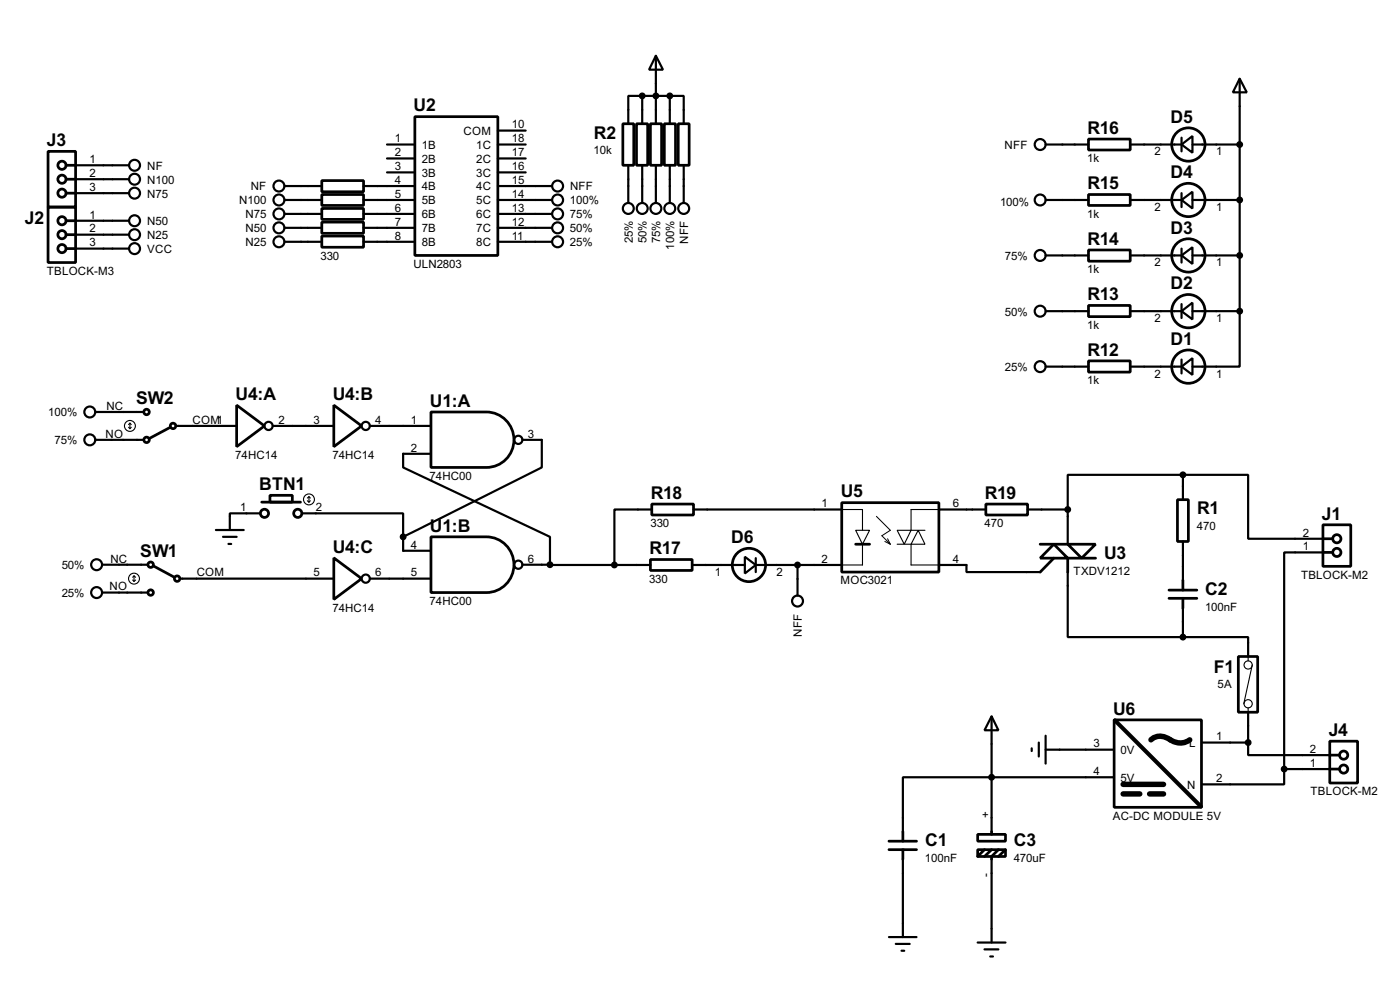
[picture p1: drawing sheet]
<svg xmlns="http://www.w3.org/2000/svg" width="256mm" height="180mm" viewBox="0 0 256 180" stroke-linecap="round" stroke-linejoin="round" font-family="sans-serif">
<g fill="none" stroke="#000" stroke-width=".4">
<path d="M117.7 17.6h-2.6v5.1M117.7 17.6v5.1M117.7 17.6h5M120.2 10.2l1.3 2.6h-2.6zM120.2 10.2v12.5M122.7 17.6h2.6v5.1M122.7 17.6v5.1M227.1 14.4l1.3 2.5h-2.5zM227.1 14.4v42.6M13.9 30.3h9.8M13.9 32.8h9.8M13.9 35.4h9.8"/>
<path d="M52.1 36.6h6.9M52.1 39.2h6.9M52.1 34.1h6.9M66.6 36.6h9.4M66.6 39.2h9.4M66.6 34.1h9.4M70.9 26.5h5.1M70.9 29h5.1M70.9 31.6h5.1M91.2 36.6h9.9M91.2 39.2h9.9M91.2 34.1h9.9"/>
<path d="M91.2 26.5h5.1M91.2 29h5.1M91.2 31.6h5.1M91.2 23.9h5.1M115.1 30.3v6.8M117.7 30.3v6.8M120.2 30.3v6.8M122.7 30.3v6.8M125.3 30.3v6.8M191.6 36.6h7.8M191.6 26.5h7.8M207.1 36.6h9.4"/>
<path d="M207.1 26.5h9.4M216.5 36.6l2-1.5v3.1zM216.5 26.5l2-1.6v3.1zM216.5 25.2v2.5M216.5 35.4v2.5M218.5 36.6h8.6M218.5 26.5h8.6M13.9 40.4h9.8M13.9 43h9.8M13.9 45.5h9.8M52.1 41.7h6.9M52.1 44.3h6.9"/>
<path d="M66.6 41.7h9.4M66.6 44.3h9.4M91.2 41.7h9.9M91.2 44.3h9.9M191.6 57h7.8M191.6 46.8h7.8M207.1 57h9.4M207.1 46.8h9.4M216.5 57l2-1.6v3.1zM216.5 46.8l2-1.5v3zM216.5 45.5v2.6M216.5 55.7v2.5"/>
<path d="M218.5 57h8.6M218.5 46.8h8.6M227.1 57v10.1h-8.6M17.5 75.4h8.9M32.2 78h11.2M50 78h11.2M67.8 78h11.2M191.6 67.1h7.8M207.1 67.1h9.4M216.5 67.1l2-1.5v3zM216.5 65.8v2.6M17.5 80.5h8.9"/>
<path d="M39.6 97h5.1M40.9 98.3h2.5M41.9 99.6h.5M47.7 94h-5.6v3M55.3 94h18.6v4.3M73.9 98.3v2.5h5.1M79 83.1h-5.1v2.5l26.9 12.7v5.1M95.7 80.5h3.6v5.1l-25.4 12.7M119.4 93.3h-6.8v10.1M127.1 93.3h27.1M172 93.3h8.6M188.3 93.3h7.3"/>
<path d="M195.6 93.3v6.3M216.7 86.9h-21.1v6.4M216.7 86.9h12v11.7h13.7M216.7 86.9v4.6M216.7 99.1v7.1M18.8 103.4h8.3M18.8 108.5h8.3M33 105.9h28.2M67.8 105.9h11.2M95.7 103.4h5.1M100.8 103.4h11.8M112.6 103.4h6.6"/>
<path d="M126.8 103.4h9.7M136.5 101.9l2 1.5-2 1.6zM138.5 103.4h15.7M138.5 102.2v2.5M146.1 103.4v5.6M172 103.4h5.1v1.3h13.5M195.6 104.7v11.9h21.1M216.7 116.6h12v3.6M216.7 111.3v5.3M242.4 101.1h-7.1v39.7M181.7 131.1l1.2 2.6h-2.5zM181.7 131.1v21.1"/>
<path d="M189 137v.5M190.3 135.9v2.6M191.6 137.2h12.4M191.6 134.7v5.1M220.3 135.9h8.4M228.7 135.9v2.3h14.9M228.7 130.4v5.5M165.4 157.3v14.2M181.7 157.3v15.2M204 142.3h-38.6v9.9M235.3 140.8v2.8h-15M235.3 140.8h8.3"/>
<path d="M162.9 171.5h5M164.1 172.8h2.6M165.2 174h.5M179.1 172.5h5.1M180.4 173.8h2.5M181.4 175.1h.5"/>
<circle cx="24.6" cy="30.3" r="1"/>
<circle cx="24.6" cy="32.8" r="1"/>
<circle cx="24.6" cy="35.4" r="1"/>
<circle cx="51.1" cy="36.6" r="1"/>
<circle cx="51.1" cy="39.2" r="1"/>
<circle cx="51.1" cy="34.1" r="1"/>
<circle cx="102.1" cy="34.1" r="1"/>
<circle cx="102.1" cy="39.2" r="1"/>
<circle cx="102.1" cy="36.6" r="1"/>
<circle cx="115.1" cy="38.2" r="1"/>
<circle cx="117.6" cy="38.2" r="1"/>
<circle cx="120.1" cy="38.2" r="1"/>
<circle cx="122.7" cy="38.2" r="1"/>
<circle cx="125.2" cy="38.2" r="1"/>
<circle cx="190.5" cy="26.5" r="1"/>
<circle cx="190.5" cy="36.6" r="1"/>
<circle cx="24.6" cy="40.4" r="1"/>
<circle cx="24.6" cy="45.5" r="1"/>
<circle cx="24.6" cy="43" r="1"/>
<circle cx="51.1" cy="41.7" r="1"/>
<circle cx="51.1" cy="44.3" r="1"/>
<circle cx="102.1" cy="44.3" r="1"/>
<circle cx="102.1" cy="41.7" r="1"/>
<circle cx="190.5" cy="46.8" r="1"/>
<circle cx="190.5" cy="57" r="1"/>
<circle cx="16.4" cy="75.4" r="1"/>
<circle cx="49.2" cy="78" r=".75"/>
<circle cx="67" cy="78" r=".75"/>
<circle cx="190.5" cy="67.1" r="1"/>
<circle cx="16.4" cy="80.5" r="1"/>
<circle cx="94.9" cy="80.5" r=".75"/>
<circle cx="17.7" cy="108.5" r="1"/>
<circle cx="17.7" cy="103.4" r="1"/>
<circle cx="67" cy="105.9" r=".75"/>
<circle cx="94.9" cy="103.4" r=".75"/>
<circle cx="146.1" cy="110" r="1"/>
</g>
<g fill="none" stroke="#000" stroke-width=".5">
<path d="M8.8 37.9h5.1v10.2h-5.1zM8.8 27.7h5.1v10.2h-5.1zM12.1 30.3h1.8M12.1 32.8h1.8M12.1 35.4h1.8M59 35.6h7.6v2h-7.6zM59 38.2h7.6v2h-7.6zM59 33.1h7.6v2h-7.6zM76 21.4h15.2v25.4h-15.2zM114.1 22.7h2v7.6h-2zM116.6 22.7h2.1v7.6h-2.1zM119.2 22.7h2v7.6h-2z"/>
<path d="M121.7 22.7h2.1v7.6h-2.1zM124.3 22.7h2v7.6h-2zM199.4 35.6h7.7v2h-7.7zM199.4 25.5h7.7v2h-7.7zM12.1 40.4h1.8M12.1 43h1.8M12.1 45.5h1.8M59 40.7h7.6v2h-7.6zM59 43.2h7.6v2.1h-7.6zM199.4 55.9h7.7v2.1h-7.7zM199.4 45.8h7.7v2h-7.7zM31.2 78.2l-3.8 2.1"/>
<path d="M43.4 74.2l5.1 3.8-5.1 3.8zM61.2 74.2l5.1 3.8-5.1 3.8zM79 75.4h10.1a5.1 5.1 0 0 1 5.1 5.1 5.1 5.1 0 0 1-5.1 5.1h-10.1zM199.4 66.1h7.7v2h-7.7zM48 91.9h7.1M49.5 90.7h4.1v1.2h-4.1zM79 98.3h10.1a5.1 5.1 0 0 1 5.1 5.1 5.1 5.1 0 0 1-5.1 5.1h-10.1zM119.4 92.3h7.7v2h-7.7zM154.2 92h17.8v12.7h-17.8zM156.8 99.6h2.5M180.6 92.3h7.7v2h-7.7zM190.6 99.6h5"/>
<path d="M193.1 99.6l2.5 2.6h-5zM195.6 99.6h5.1l-2.5 2.6zM215.7 91.5h2v7.6h-2zM242.4 96.1h5.1v7.6h-5.1zM242.4 98.6h1.7M28.2 103.6l3.8 2.1M61.2 102.1l5.1 3.8-5.1 3.8zM119.2 102.4h7.6v2h-7.6zM193.1 102.2l-2.5 2.5M200.7 102.2h-5.1v2.5M214.2 108h5.1M214.2 109.5h5.1"/>
<path d="M216.7 106.2v1.8M216.7 109.5v1.8M242.4 101.1h1.7M204.1 131.8h16v16h-16zM226.9 120.2h3.5v10.2h-3.5zM243.6 135.7h5.1v7.6h-5.1zM243.6 138.2h1.8M162.9 154h5M162.9 155.5h5M165.4 152.2v1.8M165.4 155.5v1.8M179.1 152.7h5.1v1.3h-5.1z"/>
<path d="M179.1 155.5h5.1v1.3h-5.1zM180.4 155.5l-1.3 1.3M181.7 152.2v.5M181.7 155.5l-1.3 1.3M182.9 155.5l-1.2 1.3v.5M184.2 155.5l-1.3 1.3M243.6 140.8h1.8"/>
<circle cx="11.3" cy="35.4" r=".75"/>
<circle cx="11.3" cy="30.3" r=".75"/>
<circle cx="11.3" cy="32.8" r=".75"/>
<circle cx="217.7" cy="36.6" r="3.1"/>
<circle cx="217.7" cy="26.5" r="3.1"/>
<circle cx="11.3" cy="40.4" r=".75"/>
<circle cx="11.3" cy="43" r=".75"/>
<circle cx="11.3" cy="45.5" r=".75"/>
<circle cx="217.7" cy="46.8" r="3.1"/>
<circle cx="217.7" cy="57" r="3.1"/>
<circle cx="26.8" cy="75.4" r=".5"/>
<circle cx="31.7" cy="78" r=".5"/>
<circle cx="217.7" cy="67.1" r="3.1"/>
<circle cx="26.8" cy="80.5" r=".5"/>
<circle cx="48.4" cy="94" r=".75"/>
<circle cx="54.5" cy="94" r=".75"/>
<circle cx="244.9" cy="98.6" r=".75"/>
<circle cx="27.6" cy="103.4" r=".5"/>
<circle cx="27.6" cy="108.5" r=".5"/>
<circle cx="32.4" cy="105.9" r=".5"/>
<circle cx="137.2" cy="103.4" r="3.1"/>
<circle cx="244.9" cy="101.1" r=".75"/>
<circle cx="246.1" cy="138.2" r=".75"/>
<circle cx="246.1" cy="140.8" r=".75"/>
</g>
<g fill="#000" stroke="#000" stroke-width=".25">
<circle cx="117.6" cy="17.6" r=".5"/>
<circle cx="120.1" cy="17.6" r=".5"/>
<circle cx="122.7" cy="17.6" r=".5"/>
<circle cx="227.1" cy="36.6" r=".5"/>
<circle cx="227.1" cy="26.5" r=".5"/>
<circle cx="227.1" cy="46.8" r=".5"/>
<circle cx="227.1" cy="57" r=".5"/>
<circle cx="73.8" cy="98.3" r=".5"/>
<circle cx="195.6" cy="93.3" r=".5"/>
<circle cx="216.7" cy="86.9" r=".5"/>
<circle cx="100.7" cy="103.4" r=".5"/>
<circle cx="112.5" cy="103.4" r=".5"/>
<circle cx="146.1" cy="103.4" r=".5"/>
<circle cx="216.7" cy="116.6" r=".5"/>
<circle cx="228.6" cy="135.9" r=".5"/>
<circle cx="181.6" cy="142.3" r=".5"/>
<circle cx="235.2" cy="140.8" r=".5"/>
</g>
<g fill="none" stroke="#000" stroke-width=".2">
<path d="M23.6 78.2l.2 .3M23.8 77.5v1M23.8 77.5l.3 .2M23.8 77.5l-.2 .2M24.1 78.2l-.3 .3M56.3 91.7l.3 .2M56.6 90.9v1M56.6 90.9l-.3 .3M56.6 90.9l.3 .3M56.9 91.7l-.3 .2M154.2 93.3h3.8v3.8M156.8 97.1h2.5l-1.3 2.5z"/>
<path d="M158 99.6v3.8h-3.8M164.4 97.1h2.5l-1.2 2.5zM164.4 99.6h2.5v3.8h5.1M168.2 97.1l1.3 2.5h-2.6zM172 93.3h-5.1v3.8h2.6M24.3 106.2l.3 .2M24.6 105.4v1M24.6 105.4l.3 .3M24.6 105.4l-.3 .3M24.9 106.2l-.3 .2M228.7 120.2v.8M228.7 129.6v.8"/>
<path d="M229.4 121.7l-1.5 7.1"/>
<circle cx="23.8" cy="78" r="1"/>
<circle cx="56.6" cy="91.4" r="1"/>
<circle cx="24.5" cy="105.9" r="1"/>
<circle cx="228.6" cy="128.8" r=".75"/>
<circle cx="228.6" cy="121.7" r=".75"/>
</g>
<path d="M160.6 94.5l2.5 2.6-1.5 1 1.5 1.5M162.1 99.1l1 .5M162.6 98.6l.5 1" fill="none" stroke="#000" stroke-width=".18"/>
<path d="M210.9 135.4a2.66 2.66 0 0 1 3.6 .1 3.1 3.1 0 0 0 3.5-.1M205.8 143.6h7.4M205.8 145.3h3M210.6 145.3h2.6" fill="none" stroke="#000" stroke-width="1"/>
<path d="M204.3 131.9l15.7 15.7" fill="none" stroke="#000" stroke-width=".75"/>
<g font-size="3.6">
<text x="75.8" y="20.4">U2</text>
<text x="214.5" y="22.4">D5</text>
<text x="8.6" y="26.8">J3</text>
<text x="108.8" y="25.4">R2</text>
<text x="199.2" y="24.5">R16</text>
<text x="199.2" y="34.6">R15</text>
<text x="214.5" y="32.6">D4</text>
<text x="4.6" y="41">J2</text>
<text x="199.2" y="44.8">R14</text>
<text x="214.5" y="42.7">D3</text>
<text x="214.5" y="52.9">D2</text>
<text x="199.2" y="55">R13</text>
<text x="199.2" y="65.1">R12</text>
<text x="214.5" y="63.1">D1</text>
<text x="25" y="74">SW2</text>
<text x="43.2" y="73.2">U4:A</text>
<text x="61" y="73.2">U4:B</text>
<text x="78.8" y="74.4">U1:A</text>
<text x="47.5" y="89.7">BTN1</text>
<text x="119.2" y="91.3">R18</text>
<text x="154" y="91">U5</text>
<text x="180.4" y="91.3">R19</text>
<text x="219.3" y="94.2">R1</text>
<text x="242.2" y="95.1">J1</text>
<text x="25.7" y="101.9">SW1</text>
<text x="61" y="101.2">U4:C</text>
<text x="78.8" y="97.3">U1:B</text>
<text x="119" y="101.5">R17</text>
<text x="134" y="99.4">D6</text>
<text x="202.3" y="102.3">U3</text>
<text x="220.8" y="108.9">C2</text>
<text x="222.4" y="123.1">F1</text>
<text x="203.9" y="130.8">U6</text>
<text x="243.4" y="134.7">J4</text>
<text x="169.5" y="154.9">C1</text>
<text x="185.8" y="154.9">C3</text>
</g>
<g font-size="2.4">
<text x="93.8" y="23.5">10</text>
<text x="16.4" y="29.8">1</text>
<text x="72.3" y="26.1">1</text>
<text x="72.3" y="28.6">2</text>
<text x="77.3" y="27.2">1B</text>
<text x="77.3" y="29.8">2B</text>
<text x="84.9" y="24.7">COM</text>
<text x="87.3" y="27.2">1C</text>
<text x="87.3" y="29.8">2C</text>
<text x="93.8" y="26.1">18</text>
<text x="93.8" y="28.6">17</text>
<text x="108.8" y="28.2">10k</text>
<text x="184" y="27.2">NFF</text>
<text x="199.2" y="29.7">1k</text>
<text x="211.5" y="28.5">2</text>
<text x="222.8" y="28.5">1</text>
<text x="16.4" y="32.4">2</text>
<text x="16.4" y="34.9">3</text>
<text x="27" y="31">NF</text>
<text x="27" y="33.6">N100</text>
<text x="45.9" y="34.9">NF</text>
<text x="72.3" y="31.2">3</text>
<text x="72.3" y="33.7">4</text>
<text x="77.3" y="32.4">3B</text>
<text x="77.3" y="34.9">4B</text>
<text x="87.3" y="32.4">3C</text>
<text x="87.3" y="34.9">4C</text>
<text x="93.8" y="31.2">16</text>
<text x="93.8" y="33.7">15</text>
<text x="104.4" y="34.9">NFF</text>
<text x="16.4" y="40">1</text>
<text x="27" y="41.2">N50</text>
<text x="27" y="36.2">N75</text>
<text x="43.8" y="37.4">N100</text>
<text x="45" y="40">N75</text>
<text x="72.3" y="36.2">5</text>
<text x="72.3" y="38.8">6</text>
<text x="72.3" y="41.3">7</text>
<text x="77.3" y="37.4">5B</text>
<text x="77.3" y="40">6B</text>
<text x="87.3" y="37.4">5C</text>
<text x="87.3" y="40">6C</text>
<text x="93.8" y="36.2">14</text>
<text x="93.8" y="38.8">13</text>
<text x="93.8" y="41.3">12</text>
<text x="104.4" y="40">75%</text>
<text x="104.4" y="37.4">100%</text>
<text x="183.2" y="37.7">100%</text>
<text x="199.2" y="39.9">1k</text>
<text x="211.5" y="38.6">2</text>
<text x="222.8" y="38.6">1</text>
<text x="16.4" y="42.6">2</text>
<text x="16.4" y="45.1">3</text>
<text x="27" y="43.7">N25</text>
<text x="27" y="46.3">VCC</text>
<text x="45" y="42.5">N50</text>
<text x="45" y="45.1">N25</text>
<text x="58.7" y="47.5">330</text>
<text x="72.3" y="43.9">8</text>
<text x="77.3" y="42.5">7B</text>
<text x="77.3" y="45.1">8B</text>
<text x="87.3" y="42.5">7C</text>
<text x="87.3" y="45.1">8C</text>
<text x="93.8" y="43.9">11</text>
<text x="104.4" y="45.1">25%</text>
<text x="104.4" y="42.5">50%</text>
<text x="115.9" y="44.5" transform="rotate(-90 115.9 44.5)">25%</text>
<text x="118.5" y="44.6" transform="rotate(-90 118.5 44.6)">50%</text>
<text x="121" y="44.6" transform="rotate(-90 121 44.6)">75%</text>
<text x="123.5" y="45.7" transform="rotate(-90 123.5 45.7)">100%</text>
<text x="126.1" y="44.6" transform="rotate(-90 126.1 44.6)">NFF</text>
<text x="184.1" y="47.6">75%</text>
<text x="8.6" y="50.3">TBLOCK-M3</text>
<text x="75.7" y="49">ULN2803</text>
<text x="199.2" y="50.1">1k</text>
<text x="211.5" y="48.7">2</text>
<text x="222.8" y="48.7">1</text>
<text x="184.1" y="57.8">50%</text>
<text x="211.5" y="58.9">2</text>
<text x="222.8" y="58.9">1</text>
<text x="199.2" y="60.2">1k</text>
<text x="184.1" y="67.9">25%</text>
<text x="199.2" y="70.4">1k</text>
<text x="211.5" y="69.1">2</text>
<text x="222.8" y="69.1">1</text>
<text x="8.9" y="76.2">100%</text>
<text x="19.5" y="75">NC</text>
<text x="35.3" y="77.6">COM1</text>
<text x="51" y="77.6">2</text>
<text x="57.5" y="77.6">3</text>
<text x="68.8" y="77.6">4</text>
<text x="75.3" y="77.6">1</text>
<text x="10" y="81.3">75%</text>
<text x="19.3" y="80.1">NO</text>
<text x="43.1" y="84">74HC14</text>
<text x="60.9" y="84">74HC14</text>
<text x="75.3" y="82.7">2</text>
<text x="96.7" y="80.1">3</text>
<text x="78.7" y="87.8">74HC00</text>
<text x="44" y="93.6">1</text>
<text x="57.9" y="93.6">2</text>
<text x="150.5" y="92.9">1</text>
<text x="174.6" y="92.9">6</text>
<text x="75.3" y="100.4">4</text>
<text x="119.2" y="96.5">330</text>
<text x="180.4" y="96.5">470</text>
<text x="219.3" y="97.1">470</text>
<text x="238.7" y="100.7">1</text>
<text x="238.7" y="98.2">2</text>
<text x="11.3" y="104.2">50%</text>
<text x="20.2" y="103">NC</text>
<text x="36" y="105.5">COM</text>
<text x="57.5" y="105.5">5</text>
<text x="68.8" y="105.5">6</text>
<text x="75.3" y="105.5">5</text>
<text x="96.7" y="103">6</text>
<text x="118.9" y="106.7">330</text>
<text x="131" y="105.4">1</text>
<text x="142.3" y="105.4">2</text>
<text x="150.5" y="103">2</text>
<text x="154" y="107">MOC3021</text>
<text x="174.6" y="103">4</text>
<text x="196.7" y="105.2">TXDV1212</text>
<text x="238.3" y="105.9">TBLOCK-M2</text>
<text x="11.3" y="109.3">25%</text>
<text x="20.1" y="108.1">NO</text>
<text x="60.9" y="112">74HC14</text>
<text x="78.7" y="110.7">74HC00</text>
<text x="220.8" y="111.8">100nF</text>
<text x="146.9" y="116.5" transform="rotate(-90 146.9 116.5)">NFF</text>
<text x="223.1" y="126">5A</text>
<text x="200.3" y="136.8">3</text>
<text x="217.8" y="136.7">L</text>
<text x="222.8" y="135.5">1</text>
<text x="240" y="137.8">2</text>
<text x="200.3" y="141.9">4</text>
<text x="205.3" y="138">0V</text>
<text x="205.3" y="143.1">5V</text>
<text x="222.8" y="143.2">2</text>
<text x="240" y="140.4">1</text>
<text x="181.3" y="149.7" transform="rotate(-90 181.3 149.7)">+</text>
<text x="217.5" y="144.4">N</text>
<text x="240.1" y="145.6">TBLOCK-M2</text>
<text x="203.9" y="150">AC-DC MODULE 5V</text>
<text x="169.5" y="157.8">100nF</text>
<text x="181.3" y="160.5" transform="rotate(-90 181.3 160.5)">-</text>
<text x="185.7" y="157.8">470uF</text>
</g>
</svg>
